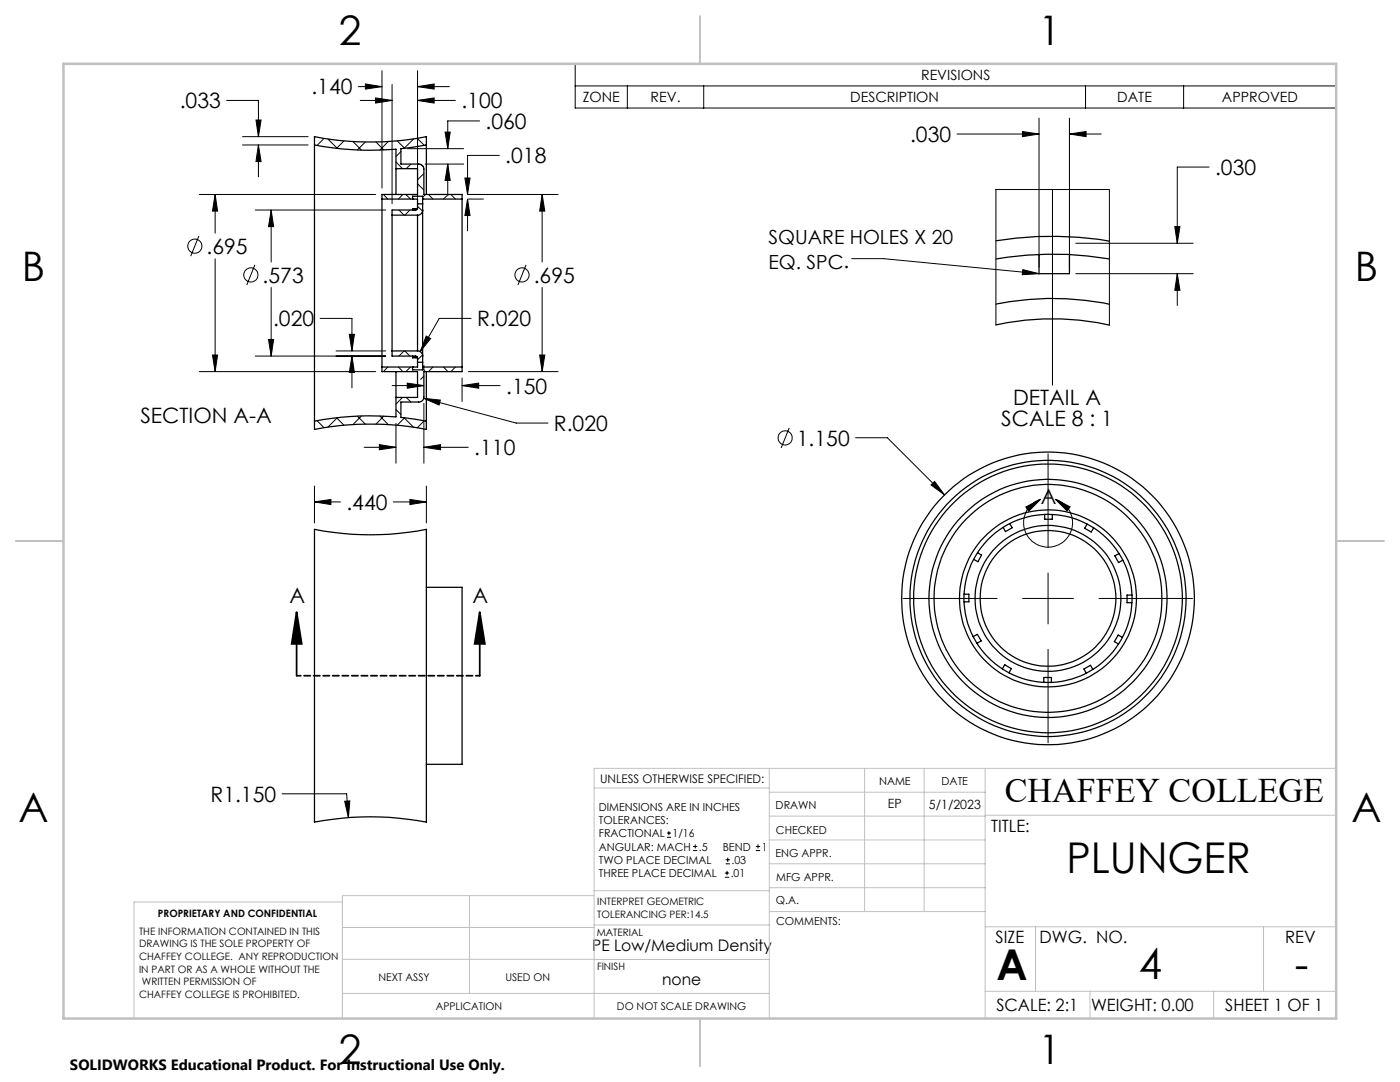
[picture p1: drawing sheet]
<svg xmlns="http://www.w3.org/2000/svg" width="279mm" height="216mm" viewBox="0 0 279 216" stroke-linecap="round" stroke-linejoin="round" font-family="sans-serif">
<g fill="none" stroke="#000" stroke-width=".25">
<path d="M62.8 28.9v-1.6a59.1 59.1 0 0 0 22.3 0v1.6M62.8 28.9a60.7 60.7 0 0 0 16.2 .9v3.9M62.8 28.9v55.1M76.2 39.7v33.5M76.2 39.7h7.1v2l-.4 .2M79 33.7v5.1M79 33.7h4.3v5.1h-7.1v.9M82.3 39.7h.1M82.3 39.7v-.5h2v2.7M84.3 39.7h.1M84.3 39.7h7.9M85.1 28.9l-5.1 .8v3h3.6a1.02 1.02 0 0 1 1 1v5.1h7.6v.9"/>
<path d="M85.1 28.9v9.9M92.2 39.7v33.5M78.2 42.9v27.1M78.2 42.9h5.1M83 41.9h-4.8v1M83.3 41.6h-1v.3M83.3 42.9v27.1M83.3 40.7h1M84.3 41.9a.97 .97 0 0 1-1 1M84.3 41.9v29.1M198.8 48a69.6 69.6 0 0 1 22.6 .1M198.8 51.7a67.2 67.2 0 0 1 22.6 0"/>
<path d="M207.4 50.8v3.8h6v-3.8M76.2 73.2v1h7.1v5.1h-4.3M78.2 70v1h4.8l.2 .2 .1 2h-7.1M78.2 70h5.1M79 79.3v3.9a59.4 59.4 0 0 0-16.2 .8M79 74.2v5.1M82.3 71v.4h1M82.3 73.2h.1M82.3 71.2h.9M83.3 70a.97 .97 0 0 1 1 1M83.3 72.3h1M84.3 73.2h.1"/>
<path d="M84.3 73.2h7.9M84.3 71v2.8h-2v-.6M85.1 74.2v9.8M92.2 73.2v1h-7.6v5a1.02 1.02 0 0 1-1 1h-3.6v3.1l5.1 .7M198.8 64.8a52 52 0 0 1 22.6 .1M198.8 60.7a56.2 56.2 0 0 1 22.6 0M62.8 84v1.7a59.1 59.1 0 0 1 22.3 0v-1.7M62.8 105.6a57.5 57.5 0 0 0 22.3 0v58.4a59.4 59.4 0 0 0-22.3 0zM85.1 117.2h7.1v35.3h-7.1M192.4 118.6h1v1.5h-1M195.1 110.3l.8 .5-.7 1.3-.9-.5M201.5 104.5l.5 .8-1.3 .8-.5-.9"/>
<path d="M208.5 102.7v.9h1.5v-.9M217 104.6l-.5 .8 1.3 .8 .5-.9M223.3 110.5l-.8 .4 .7 1.4 .9-.5M225.9 118.7h-1v1.6h1M194.2 127l.9-.4 .7 1.3-.8 .5M200 133.5l.5-.9 1.3 .8-.4 .9M208.3 136.2v-1h1.5v1M218.1 133.6l-.5-.8-1.3 .7 .5 .8M224 127.2l-.8-.5-.8 1.3 .8 .5"/>
<circle cx="209.1" cy="119.4" r="16.8"/>
<circle cx="209.1" cy="119.4" r="23.8"/>
<circle cx="209.1" cy="119.4" r="17.7"/>
<circle cx="209.1" cy="119.4" r="14.6"/>
<circle cx="209.2" cy="119.4" r="13.5"/>
<circle cx="209.2" cy="119.4" r="27.6"/>
<circle cx="209.2" cy="119.4" r="22.8"/>
<circle cx="209.2" cy="119.4" r="29.2"/>
<circle cx="209.2" cy="119.4" r="26.8"/>
</g>
<g fill="none" stroke="#000" stroke-width=".2">
<path d="M71.5 17.3h4.7M72.9 16.8l3.3 .5-3.3 .5zM75 19.5l3.2 .5-3.2 .6zM76.2 14.1v23.4M78.2 16.9v23.7M83.3 17.3l3.3-.5v1zM83.3 14.1v25.3M83.3 17.3h6.4M114.8 12.7h151.9v8.9h-151.9zM114.8 17.1h151.9M125.2 17.1v4.5M140.4 17.1v4.5"/>
<path d="M216.6 17.1v4.5M236.2 17.1v4.5M39.8 38.8h35.2M42.9 38.8l.5 3.3h-1zM42.9 38.8v7.7M45.2 20h6.4v7.3M48.4 27.3h13.1M48.4 28.9h13.1M51.1 24h1l-.5 3.3zM51.6 28.9l.5 3.3h-1zM51.6 28.9v6.4M64.7 27.6l-1.4 1.4"/>
<path d="M65.4 27.7l1.9 1.9M68.7 28.1l-1.5 1.5M70.4 28.3l1.7 1.7M71.9 20h6.3M72.9 28.3l-1.6 1.6M75 28.3l1.6 1.6M76.5 38.8l.9 .9M77.5 28.2l-1.7 1.8M79 32.3l1.3 1.4M79.3 28.1l1.5 1.5M80 30.2l-1 1.1M80.4 38.8l-.9 .9"/>
<path d="M81 38.8l.9 .9M81.3 29.7h11.2M82 32.7l-.9 1M82.6 27.7l-2 1.9M83.3 27.6l1.4 1.4M83.3 20l3.3-.5v1.1zM83.3 36.7l1.3 1.2M83.3 20h7.6M84 32.8l.5 .5M84.6 34.6l-1.3 1.3M84.8 32.7h7.7M84.9 38.8l-.6 .6"/>
<path d="M85.5 38.8l.9 .9M88.8 26.4h1.1l-.5 3.3zM89.1 39.1l-.6 .6M89.4 32.7l.5 3.3h-1.1zM89.4 32.7v6.4M90 38.8l.9 .9M92.8 35.5h1l-.5 3.3zM93.3 39.7l.5 3.3h-1zM93.3 39.7v6.4M93.5 38.8h17.9M93.5 39.7h3M95.7 24.1h-6.3v5.6"/>
<path d="M99.7 31h-6.4v7.8M108.2 38.8l.5 3.3h-1zM108.2 38.8v13.5M191 26.7h16.4M204 26.2l3.4 .5-3.4 .6zM207.4 23.6v29.7M210 37.8v39.1M213.4 26.7l3.3-.5v1.1zM213.4 23.6v29.7M213.4 26.7h6.4M241.3 33.3h-6.4v15.2M39.7 47.1l-1.6 4"/>
<path d="M42.9 51.6v22.6M50.9 52.8l-1.7 4.1M50.9 41.9h26.1M54.1 41.9l.5 3.3h-1zM54.1 41.9v10.4M54.1 57.4v13.6M79.6 41.9l1 1M81.8 41.9l-1 1M83.3 41.2l1 1M105 52.8l-1.6 4.1M108.2 57.4v16.8M170 51.6h6.3l31.1 3"/>
<path d="M204.1 53.8l3.3 .8-3.4 .2zM214.7 54.6h23.4M214.7 48.5h23.4M234.5 45.2h1l-.6 3.3zM234.9 54.6l.6 3.3h-1zM234.9 54.6v6.4M39.8 74.2h35.2M42.4 70.8h1l-.5 3.4zM50.9 71h26.1M53.6 67.7h1l-.5 3.3zM63.9 63.5h6.3v6.5M67.1 70h9.9"/>
<path d="M69.7 66.7h1l-.5 3.3zM70.2 71l.5 3.3h-1zM70.2 71v6.4M77.4 73.2l-.9 1M78.2 76.9h6.4M79.5 73.2l.9 1M80.3 79.3l-1.3 1.3M80.6 70l-1 1M80.8 70l1 1M81.1 79.3l.9 .9M81.3 76.4l3.3 .5-3.3 .6zM81.9 73.2l-.9 1"/>
<path d="M84.2 70.9l-.9 .9M84.3 73.6l.6 .6M84.6 79.5l3.3 .3-.3 1zM84.6 79.5l18.4 4.9h6.4M84.6 75l-.6 .7M84.6 72.9v.9M85.1 67.1l.8 .5-2 2.6zM86.4 73.2l-.9 1M88.5 73.2l.9 1M90.9 73.2l-.9 1M92.2 76.9l3.3-.5v1.1zM92.2 75.4v4.7"/>
<path d="M92.2 76.9h7.6M93.5 74.2h17.9M94 63.5h-6.3l-3.8 6.7M107.7 70.8h1l-.5 3.4zM198.8 64.8v-27h22.6v27.1M62.8 97v7.4M63.3 83.9l1.4 1.4M67.2 83.4l1.5 1.4M67.3 83.4l-1.9 1.8M71.3 83l1.6 1.6M72.1 83l-1.7 1.7M72.7 89.3h6.3"/>
<path d="M75.7 88.7l3.3 .6-3.3 .4zM75.8 83l1.7 1.7M76.6 83l-1.6 1.6M79 81.7l1 1M79 84.5v7.9M80.6 83.4l2 1.9M80.8 83.4l-1.5 1.4M81.8 99.7l3.3 .5-3.3 .5zM84.6 89.3l3.3-.6v1zM84.6 80.5v11.9M84.6 89.3h8.9M84.7 84l-1.4 1.4"/>
<path d="M85.1 97v7.4M157.5 85.4l-1.6 4M170.7 87.3h6.4l11.4 11.4M185.8 96.8l.7-.7 2 2.6zM207.7 99.6a4.9 4.9 0 0 0-2.5 7.6 4.9 4.9 0 0 0 7.9 0 4.9 4.9 0 0 0-2.5-7.6M209.2 90.6v18.7M210.6 99.6l3 1.5-.6 .9zM62.8 100.2l3.2-.5v1zM62.8 100.2h5.1M78.5 100.2h6.6M180.3 119.4h18.7M204.1 119.4h10.1"/>
<path d="M204.7 101.2l3-1.6-2.4 2.4zM209.2 114.3v10.2M219.3 119.4h18.7M209.2 129.6v18.6M56.3 158.4h12.9l.3 4.8M68.8 159.9l1-.1-.3 3.4zM133.1 167.1h.8M133.1 166.2h.8M133.5 165.8v.9M138.3 169.7h.8M138.3 168.9h.8M138.7 168.5v.8"/>
<path d="M144.7 175h.8M144.7 174.2h.8M144.8 172.4h.9M144.8 171.6h.9M145.1 173.8v.8M145.2 171.1v.9M150.8 169.7h.9M150.8 168.9h.9M151.3 168.5v.8"/>
<circle cx="38.9" cy="49.1" r="1.4"/>
<circle cx="50.1" cy="54.9" r="1.41"/>
<circle cx="104.2" cy="54.9" r="1.41"/>
<circle cx="156.7" cy="87.4" r="1.42"/>
</g>
<path d="M59.2 122.1l1 6.4h-2zM59.2 122.1v12.7M95.7 122.1l1.1 6.4h-2.1zM95.7 122.1v12.7" fill="none" stroke="#000" stroke-width=".35"/>
<path d="M95.8 134.8h-36.6" fill="none" stroke="#000" stroke-width=".35" stroke-dasharray="1.3 .6" stroke-dashoffset=".5"/>
<g fill="none" stroke="#c0c0c0" stroke-width=".2">
<path d="M118.6 157.2h34.9M153.5 153.3v49.9M153.5 158.1h43.1M172.5 153.3v28.6M184.4 153.3v28.6M196.6 153.3v49.9M266.7 153.3h-148.1v49.9M68.3 180h-41.6v23.2M93.7 178.7v19.5M118.6 178.7h-50.3v24.5M118.6 177.7h35M153.5 167.6h43.1"/>
<path d="M153.5 162.8h43.1M153.5 172.4h43.1M153.5 177.1h43.1M196.6 162.7h70.1M68.3 198.2h85.2M68.3 191.4l85.2 .1M68.3 185.1h50.3M118.6 184.6h35M153.6 181.9h43M196.6 197.8h70.1M196.6 184.9h70.1M206.7 184.9v12.9"/>
<path d="M217.5 197.8v5.4M242.2 197.8v5.4M252.2 184.9v12.9"/>
</g>
<path d="M139.7 3.2v9.5M3.1 107.9h9.6M266.7 107.9h9.5M139.7 203.2v9.6" fill="none" stroke="#c0c0c0" stroke-width=".25"/>
<path d="M12.7 12.7h254v190.5h-254z" fill="none" stroke="#c0c0c0" stroke-width=".5"/>
<g fill="#000">
<path d="M204.7 101.2l3-1.6-2.4 2.4zM210.6 99.6l3 1.5-.6 .9zM204.1 53.8l3.3 .8-3.4 .2z"/>
<path d="M95.7 122.1l1.1 6.4h-2.1zM59.2 122.1l1 6.4h-2z"/>
<path d="M68.8 159.9l.7 3.3 .3-3.4zM62.8 100.2l3.2-.5v1zM81.8 99.7l3.3 .5-3.3 .5zM108.2 38.8l.5 3.3h-1zM107.7 70.8h1l-.5 3.4zM54.1 41.9l.5 3.3h-1zM53.6 67.7h1l-.5 3.3zM42.9 38.8l.5 3.3h-1zM42.4 70.8h1l-.5 3.4zM51.1 24h1l-.5 3.3zM51.6 28.9l.5 3.3h-1zM93.3 39.7l.5 3.3h-1zM92.8 35.5h1l-.5 3.3zM69.7 66.7h1l-.5 3.3zM70.2 71l.5 3.3h-1zM89.4 32.7l.5 3.3h-1.1zM88.8 26.4h1.1l-.5 3.3zM85.1 67.1l-1.2 3.1 2-2.6zM75 19.5l3.2 .5-3.2 .6zM83.3 20l3.3-.5v1.1zM83.3 17.3l3.3-.5v1zM72.9 16.8l3.3 .5-3.3 .5zM75.7 88.7l3.3 .6-3.3 .4zM84.6 89.3l3.3-.6v1zM84.6 79.5l3 1.3 .3-1zM81.3 76.4l3.3 .5-3.3 .6zM92.2 76.9l3.3-.5v1.1zM186.5 96.1l-.7 .7 2.7 1.9zM234.9 54.6l.6 3.3h-1zM234.5 45.2h1l-.6 3.3zM204 26.2l3.4 .5-3.4 .6zM213.4 26.7l3.3-.5v1.1z"/>
</g>
<g font-size="8.5">
<text x="212.8" y="174.2">PLUNGER</text>
<text x="198.9" y="195.5">A</text>
<text x="227.3" y="195.4">4</text>
<text x="258.4" y="195.4">-</text>
</g>
<g font-size="8.1">
<text x="67.6" y="8.9">2</text>
<text x="207.3" y="8.9">1</text>
<text x="4.4" y="56.2">B</text>
<text x="270.4" y="56.2">B</text>
<text x="3.7" y="164.1">A</text>
<text x="269.7" y="164.1">A</text>
<text x="67.6" y="212.4">2</text>
<text x="207.3" y="212.4">1</text>
</g>
<text font-size="6.9" x="200.5" y="160.1">CHAFFEY COLLEGE</text>
<g font-size="4.2">
<text x="35.9" y="21.6">.033</text>
<text x="62.1" y="18.9">.140</text>
<text x="92.1" y="21.6">.100</text>
<text x="96.9" y="25.7">.060</text>
<text x="181.6" y="28.3">.030</text>
<text x="100.8" y="32.6">.018</text>
<text x="242.5" y="34.9">.030</text>
<text x="41.2" y="50.7">.695</text>
<text x="52.4" y="56.4">.573</text>
<text x="106.5" y="56.4">.695</text>
<text x="54.5" y="65.1">.020</text>
<text x="95.2" y="65.1">R.020</text>
<text x="101" y="78.5">.150</text>
<text x="202.2" y="80.8">DETAIL A</text>
<text x="28" y="84.4">SECTION A-A</text>
<text x="110.5" y="86">R.020</text>
<text x="159" y="88.9">1.150</text>
<text x="199.8" y="85">SCALE 8 : 1</text>
<text x="94.7" y="90.8">.110</text>
<text x="69.1" y="101.7">.440</text>
<text x="207.7" y="100.6">A</text>
<text x="57.8" y="120.4">A</text>
<text x="94.3" y="120.4">A</text>
<text x="42" y="160">R1.150</text>
</g>
<g font-size="3.9">
<text x="153.4" y="48.6">SQUARE HOLES X 20</text>
<text x="153.4" y="53.6">EQ. SPC.</text>
</g>
<g font-size="3.4">
<text x="197.8" y="166">TITLE:</text>
<text x="198.7" y="188.1">SIZE</text>
<text x="207.5" y="188.1">DWG. NO.</text>
<text x="256.5" y="188.2">REV</text>
<text x="198.8" y="201.7">SCALE: 2:1</text>
<text x="217.7" y="201.8">WEIGHT: 0.00</text>
<text x="244.5" y="201.7">SHEET 1 OF 1</text>
</g>
<g font-size="3.2">
<text x="118.2" y="189.8">PE Low/Medium Density</text>
<text x="132.2" y="196.6">none</text>
</g>
<text font-size="3" x="14" y="213.5">SOLIDWORKS Educational Product. For Instructional Use Only.</text>
<g font-size="2.8">
<text x="183.8" y="16">REVISIONS</text>
<text x="116.3" y="20.4">ZONE</text>
<text x="129.8" y="20.4">REV.</text>
<text x="169.7" y="20.4">DESCRIPTION</text>
<text x="223" y="20.4">DATE</text>
<text x="243.9" y="20.4">APPROVED</text>
</g>
<g font-size="2.5">
<text x="177.2" y="161.3">EP</text>
<text x="185.4" y="161.4">5/1/2023</text>
</g>
<text font-size="2.4" x="119.8" y="156.2">UNLESS OTHERWISE SPECIFIED:</text>
<g font-size="2.2">
<text x="119.5" y="161.8">DIMENSIONS ARE IN INCHES</text>
<text x="154.8" y="161.4">DRAWN</text>
<text x="175.4" y="156.6">NAME</text>
<text x="187.9" y="156.7">DATE</text>
<text x="119.5" y="164.4">TOLERANCES:</text>
<text x="119.5" y="167.1">FRACTIONAL</text>
<text x="134.2" y="167.1">1/16</text>
<text x="154.9" y="166.3">CHECKED</text>
<text x="119.5" y="172.4">TWO PLACE DECIMAL</text>
<text x="119.5" y="169.7">ANGULAR: MACH</text>
<text x="139.5" y="169.7">.5</text>
<text x="144.2" y="169.7">BEND</text>
<text x="146" y="172.4">.03</text>
<text x="152" y="169.7">1</text>
<text x="154.8" y="171">ENG APPR.</text>
<text x="119.5" y="175">THREE PLACE DECIMAL</text>
<text x="145.8" y="175">.01</text>
<text x="154.9" y="175.7">MFG APPR.</text>
<text x="154.9" y="180.4">Q.A.</text>
<text x="154.9" y="184.6">COMMENTS:</text>
</g>
<g font-size="2.1">
<text x="75.5" y="195.7">NEXT ASSY</text>
<text x="100.9" y="195.7">USED ON</text>
<text x="86.9" y="201.5">APPLICATION</text>
<text x="123.1" y="201.6">DO NOT SCALE DRAWING</text>
</g>
<g font-size="2">
<text x="31.5" y="182.9">PROPRIETARY AND CONFIDENTIAL</text>
<text x="119.2" y="180.6">INTERPRET GEOMETRIC</text>
<text x="119.2" y="183.1">TOLERANCING PER:14.5</text>
<text x="27.8" y="186.5">THE INFORMATION CONTAINED IN THIS</text>
<text x="27.8" y="189">DRAWING IS THE SOLE PROPERTY OF</text>
<text x="27.8" y="191.6">CHAFFEY COLLEGE. ANY REPRODUCTION</text>
<text x="119.1" y="186.7">MATERIAL</text>
<text x="27.8" y="194.1">IN PART OR AS A WHOLE WITHOUT THE</text>
<text x="28.3" y="196.6">WRITTEN PERMISSION OF</text>
<text x="119.1" y="193.5">FINISH</text>
<text x="27.8" y="199.1">CHAFFEY COLLEGE IS PROHIBITED.</text>
</g>
</svg>
